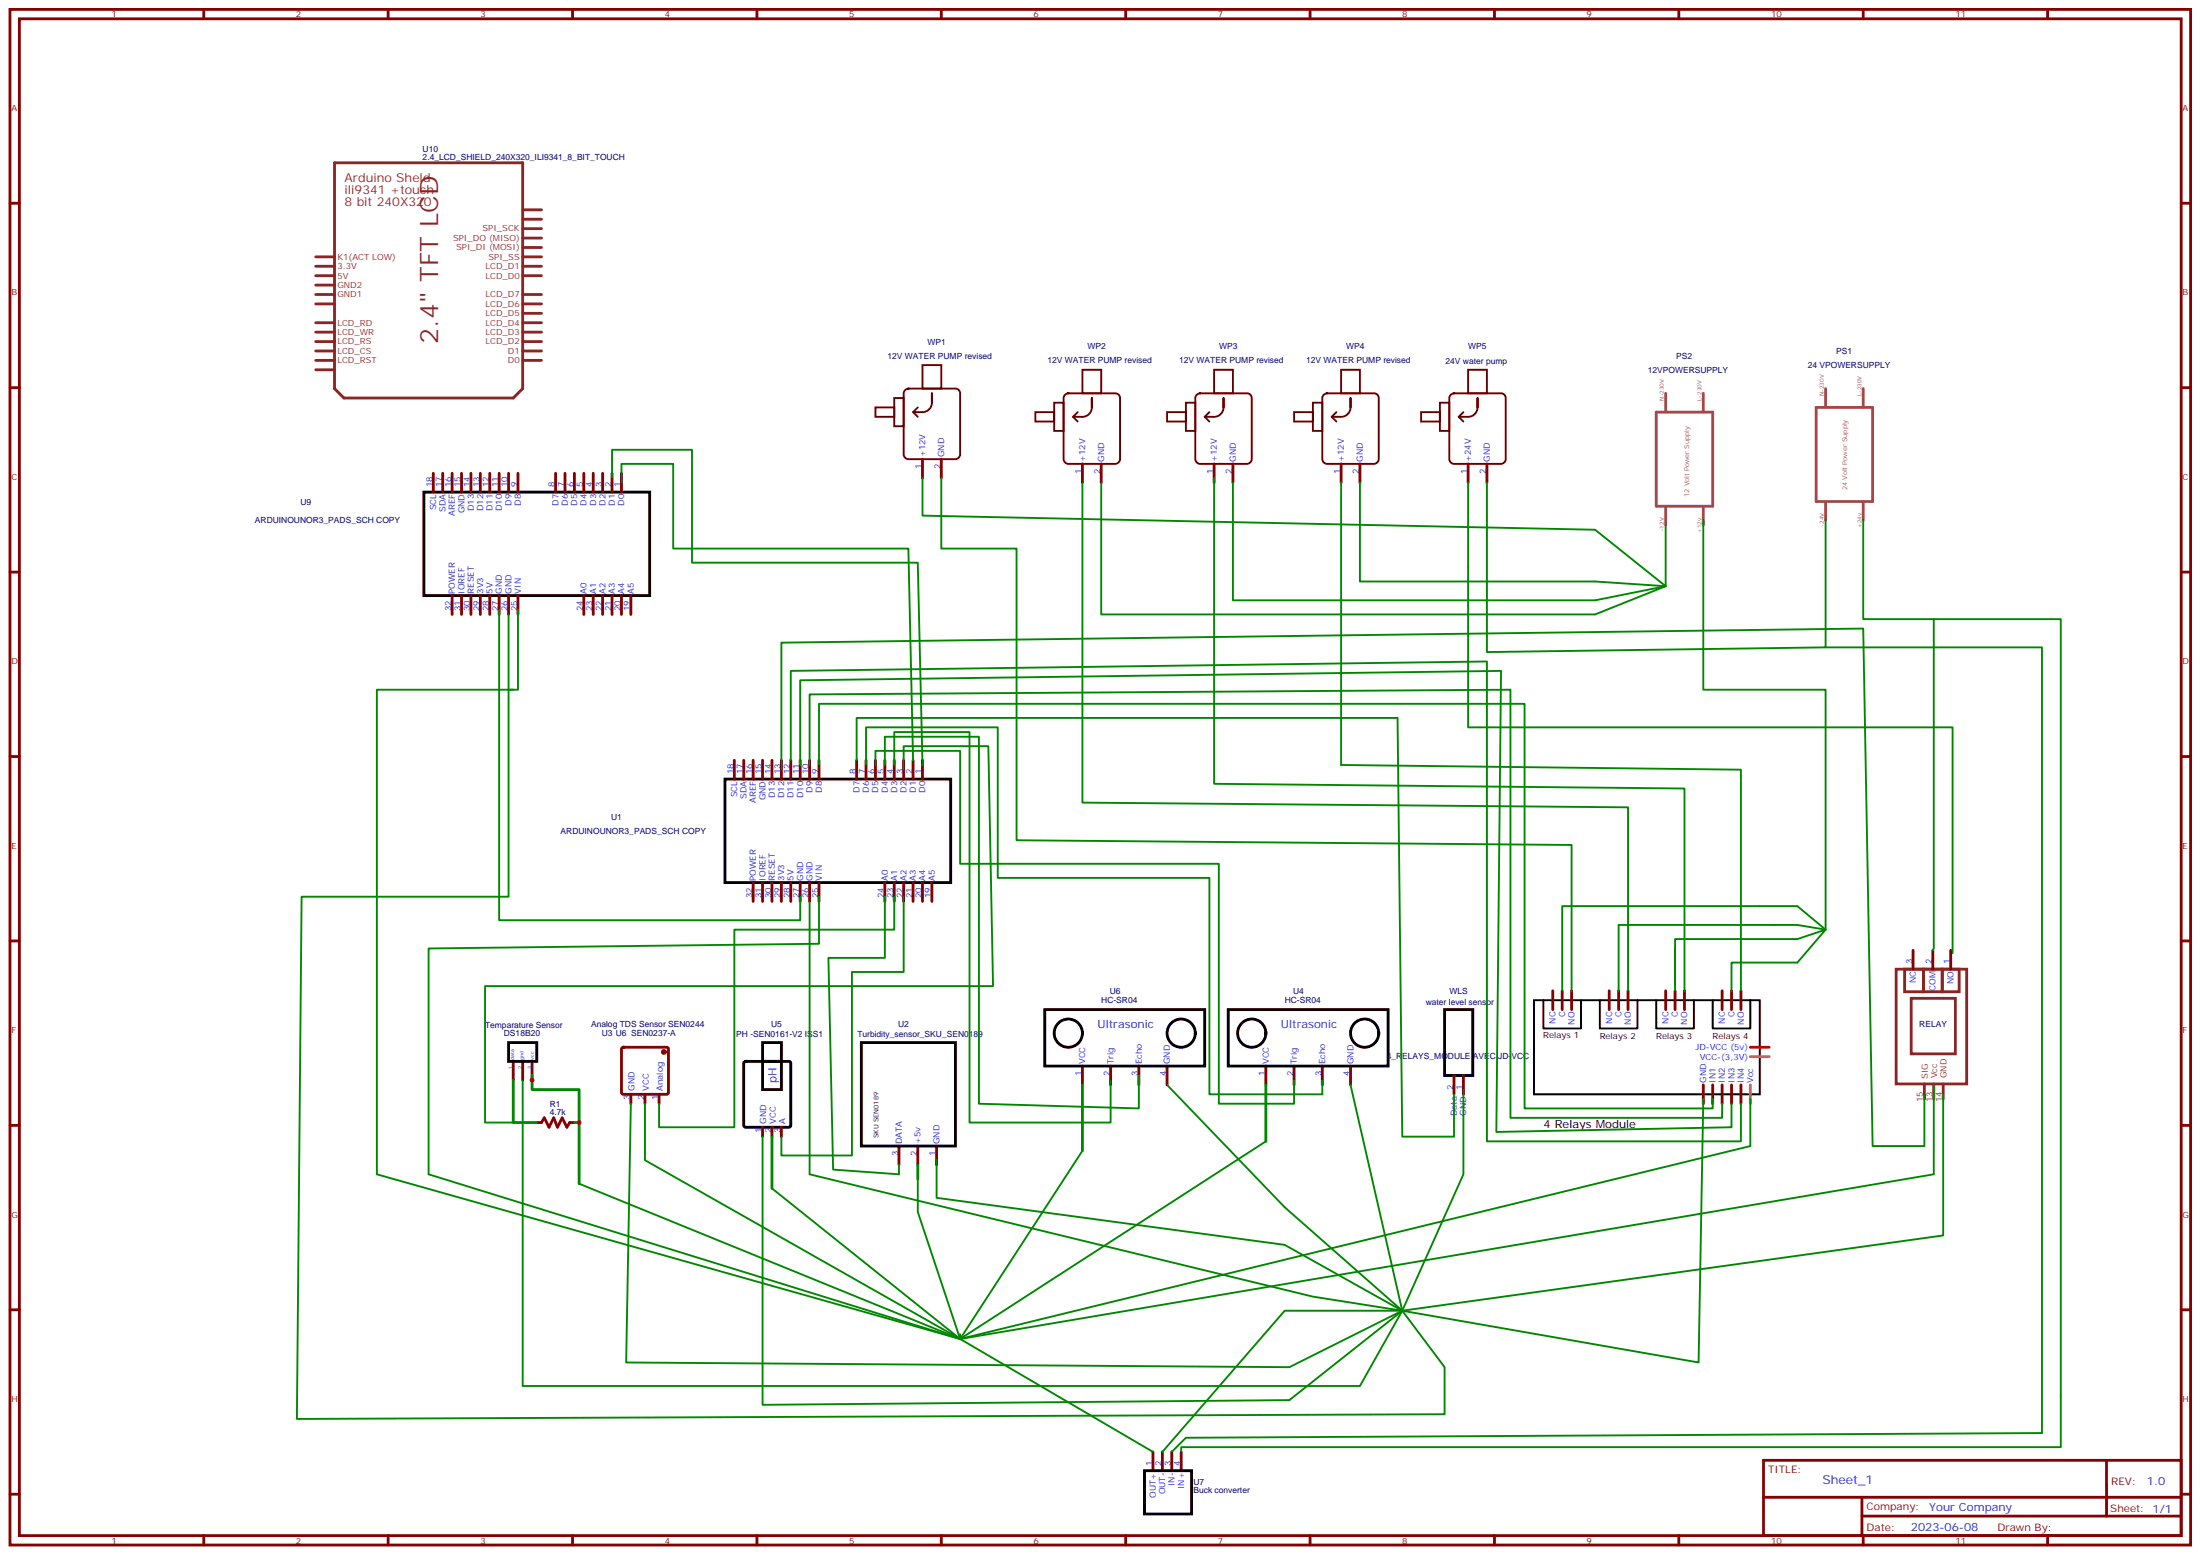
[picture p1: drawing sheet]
<svg xmlns="http://www.w3.org/2000/svg" width="825mm" height="583mm" viewBox="0 0 825 583" stroke-linecap="round" stroke-linejoin="round" font-family="sans-serif">
<g fill="none" stroke="#870000" stroke-width="1.1">
<path d="M3.7 3.5h817.8v575.8h-817.8zM7.3 7.1h810.7v568.6h-810.7zM76.4 3.5v3.6M145.6 3.5v3.6M214.7 3.5v3.6M283.8 3.5v3.6M353 3.5v3.6M422.1 3.5v3.6M491.3 3.5v3.6M560.4 3.5v3.6M629.6 3.5v3.6M698.7 3.5v3.6"/>
<path d="M767.9 3.5v3.6M3.7 76.2h3.6M818 76.2h3.5M3.7 145.3h3.6M818 145.3h3.5M162.5 177.4v7.1M166 177.4v7.1M169.5 177.4v7.1M173.1 177.4v7.1M176.6 177.4v7.1M180.1 177.4v7.1M183.7 177.4v7.1"/>
<path d="M187.2 177.4v7.1M190.7 177.4v7.1M194.2 177.4v7.1M208.4 177.4v7.1M211.9 177.4v7.1M215.4 177.4v7.1M218.9 177.4v7.1M222.5 177.4v7.1M226 177.4v7.1M229.5 177.4v7.1M233 177.4v7.1M345.9 172.2v7"/>
<path d="M353 172.2v7M405.9 173.9v7.1M413 173.9v7.1M455.3 173.9v7.1M462.4 173.9v7.1M502.9 173.9v7.1M510 173.9v7.1M550.5 173.9v7.1M557.6 173.9v7.1M3.7 214.5h3.6M818 214.5h3.5M169.5 223.3v7.1"/>
<path d="M173.1 223.3v7.1M176.6 223.3v7.1M180.1 223.3v7.1M183.7 223.3v7.1M187.2 223.3v7.1M190.7 223.3v7.1M194.2 223.3v7.1M218.9 223.3v7.1M222.5 223.3v7.1M226 223.3v7.1M229.5 223.3v7.1M233 223.3v7.1"/>
<path d="M236.6 223.3v7.1M3.7 283.6h3.6M275.4 285v7.1M278.9 285v7.1M282.4 285v7.1M286 285v7.1M289.5 285v7.1M293 285v7.1M296.5 285v7.1M300.1 285v7.1M303.6 285v7.1M307.1 285v7.1"/>
<path d="M321.2 285v7.1M324.8 285v7.1M328.3 285v7.1M331.8 285v7.1M335.4 285v7.1M338.9 285v7.1M342.4 285v7.1M345.9 285v7.1M818 283.6h3.5M282.4 330.9v7.1M286 330.9v7.1M289.5 330.9v7.1"/>
<path d="M293 330.9v7.1M296.5 330.9v7.1M300.1 330.9v7.1M303.6 330.9v7.1M307.1 330.9v7.1M331.8 330.9v7.1M335.4 330.9v7.1M338.9 330.9v7.1M342.4 330.9v7.1M345.9 330.9v7.1M349.5 330.9v7.1M3.7 352.8h3.6"/>
<path d="M717.4 356.3v7.1M724.8 356.3v7.1M731.5 356.3v7.1M818 352.8h3.5M582.3 371.5v7M585.8 371.5v7M589.4 371.5v7M603.5 371.5v7M607 371.5v7M610.5 371.5v7M624.6 371.5v7M628.2 371.5v7"/>
<path d="M631.7 371.5v7M645.8 371.5v7M649.3 371.5v7M652.9 371.5v7M192.5 397.9v7.1M196 397.9v7.1M199.5 397.9v7.1M233.3 392.8l.5-.2h16.2l.5 .2 .2 .5v16.3l-.3 .5-.4 .2h-16.2l-.5-.3-.3-.4v-16.3zM405.9 399.7v7.1M416.5 399.7v7.1M427.1 399.7v7.1M437.7 399.7v7.1"/>
<path d="M474.7 399.7v7.1M485.3 399.7v7.1M495.9 399.7v7.1M506.4 399.7v7.1M236.6 410.3v3.5M241.9 410.3v3.5M247.2 410.3v3.5M545.3 403.2v7.1M548.8 403.2v7.1M638.7 406.8v7M642.3 406.8v7M645.8 406.8v7"/>
<path d="M649.3 406.8v7M652.9 406.8v7M3.7 421.9h3.6M201.3 420.9h1.8M213.6 420.9h1.8M286 422.6v3.6M289.5 422.6v3.6M293 422.6v3.6M337.1 429.7v7M344.2 429.7v7M351.2 429.7v7M818 421.9h3.5"/>
<path d="M3.7 491.1h3.6M818 491.1h3.5M432.4 544.3v7.1M435.9 544.3v7.1M439.4 544.3v7.1M442.9 544.3v7.1M661.3 547.5h156.7v28.2h-156.7zM789.9 547.5l.1 20.9M3.7 560.2h3.6M76.4 575.7v3.6M145.6 575.7v3.6M214.7 575.7v3.6"/>
<path d="M283.8 575.7v3.6M353 575.7v3.6M422.1 575.7v3.6M491.3 575.7v3.6M560.4 575.7v3.6M629.6 575.7v3.6M661.4 561.4h156.4M698.2 568.4h119.6M698.2 561.4v14.1M698.7 575.7v3.6M767.9 575.7v3.6M818 560.2h3.5"/>
</g>
<g fill="none" stroke="#000" stroke-width="1.1">
<path d="M159 184.5h84.6v38.8h-84.6zM271.9 292.1h84.6v38.8h-84.6zM391.8 378.5h60v21.2h-60zM460.6 378.5h60v21.2h-60zM541.7 378.5h10.6v24.7h-10.6zM190.7 390.9h10.6v7h-10.6zM279.1 398.1l.5-.2h16.2l.5 .2 .2 .5v23.3l-.2 .5-.5 .2h-16.2l-.5-.2-.2-.5v-23.3zM286 397.9h7v10.6h-7zM286 390.9h7v7h-7zM323 390.9h35.3v38.8h-35.3zM429.2 551.4h17.6v16.2h-17.6z"/>
<circle cx="400.6" cy="387.3" r="5.3"/>
<circle cx="442.9" cy="387.3" r="5.3"/>
<circle cx="469.4" cy="387.3" r="5.3"/>
<circle cx="511.7" cy="387.3" r="5.3"/>
</g>
<path d="M203.1 420.9l1-1.8 1.8 3.5 1.7-3.5 1.5 3.5 1.7-3.5 1.8 3.5 1-1.7" fill="none" stroke="#a10000" stroke-width="1.1"/>
<circle cx="248.9" cy="394.4" r=".53" fill="#870000" stroke="#870000" stroke-width="1.1"/>
<path d="M575.2 375h84.7v35.3h-84.7zM578.8 375v10.6h14.1v-10.6M599.9 375v10.6h14.1v-10.6M621.1 375v10.6h14.1v-10.6M642.3 375v10.6h14.1v-10.6" fill="none" stroke="#000" stroke-width=".71"/>
<path d="M656.4 396.2h7M656.4 406.8v7" fill="none" stroke="#f90" stroke-width="1.1"/>
<path d="M656.4 392.6h7" fill="none" stroke="#f00" stroke-width="1.1"/>
<path d="M711.1 363.4h26.4v43h-26.4zM716.7 374.3h16.6v20.8h-16.6z" fill="none" stroke="#822e2e" stroke-width="1.1"/>
<g fill="none" stroke="#8c2424" stroke-width="1.1">
<path d="M125.4 61h70.6v84.7l-3.5 3.5h-63.5l-3.6-3.5zM196 78.7h7.1M118.4 99.8h7M118.4 96.3h7M196 99.8h7.1M196 96.3h7.1M196 92.8h7.1M196 89.3h7.1M196 85.7h7.1M196 82.2h7.1M118.4 113.9h7M118.4 110.4h7"/>
<path d="M118.4 103.4h7M118.4 106.9h7M196 117.5h7.1M196 113.9h7.1M196 110.4h7.1M196 103.4h7.1M118.4 135.1h7M118.4 131.6h7M118.4 128.1h7M118.4 124.5h7M118.4 121h7M118.4 138.6h7"/>
<path d="M196 135.1h7.1M196 131.6h7.1M196 128.1h7.1M196 124.5h7.1M196 121h7.1M714.2 363.4h7.1v8.4h-7.1zM721.3 363.4h7v8.4h-7zM728.3 363.4h6.4v8.4h-6.4zM721.6 406.4v5.6M725.2 406.4v5.6M728.7 406.4v5.6"/>
</g>
<g fill="none" stroke="#600" stroke-width=".71">
<path d="M345.9 136.9h7.1v8.8h-7.1zM405.9 138.6h7.1v8.9h-7.1zM455.3 138.6h7.1v8.9h-7.1zM502.9 138.6h7.1v8.9h-7.1zM550.5 138.6h7.1v8.9h-7.1zM328.3 152.8h7.1v3.5h-7.1zM335.4 149.2h3.5v10.6h-3.5zM339.5 146.2l1.1-.5h17.7l1.2 .5 .5 1.3v22.9l-.5 1.2-1.2 .6h-17.7l-1.2-.6-.5-1.2v-22.9zM342.4 154.5l1.8 1.8M349.5 151a3.5 3.5 0 0 1-3.6 3.5h-3.5l1.8-1.7M349.5 151v-3.5v3.5M388.3 154.5h7v3.5h-7z"/>
<path d="M395.3 151h3.6v10.6h-3.6zM399.4 148l1.2-.5h17.7l1.2 .5 .5 1.2v23l-.6 1.2-1.1 .5h-17.7l-1.2-.6-.5-1.1v-23zM402.4 156.3l1.7 1.7M409.4 152.8a3.5 3.5 0 0 1-3.5 3.5h-3.5l1.7-1.8M409.4 152.8v-3.6v3.6M437.7 154.5h7v3.5h-7zM444.7 151h3.5v10.6h-3.5zM448.8 148l1.2-.5h17.6l1.3 .5 .5 1.2v23l-.6 1.2-1.2 .5h-17.6l-1.2-.6-.6-1.1v-23zM451.8 156.3l1.7 1.7M458.8 152.8a3.5 3.5 0 0 1-3.5 3.5h-3.5l1.7-1.8M458.8 152.8v-3.6v3.6M485.3 154.5h7v3.5h-7z"/>
<path d="M492.3 151h3.6v10.6h-3.6zM496.5 148l1.1-.5h17.7l1.2 .5 .5 1.2v23l-.6 1.2-1.1 .5h-17.7l-1.2-.6-.5-1.1v-23zM499.4 156.3l1.8 1.7M506.4 152.8a3.5 3.5 0 0 1-3.5 3.5h-3.5l1.8-1.8M506.4 152.8v-3.6v3.6M532.9 154.5h7.1v3.5h-7.1zM540 151h3.5v10.6h-3.5zM544.1 148l1.2-.5h17.6l1.2 .5 .6 1.2v23l-.6 1.2-1.2 .5h-17.6l-1.3-.6-.5-1.1v-23zM547 156.3l1.8 1.7M554.1 152.8a3.5 3.5 0 0 1-3.6 3.5h-3.5l1.8-1.8M554.1 152.8v-3.6v3.6"/>
</g>
<path d="M621.1 154.5h21.2v35.3h-21.2zM624.6 147.5v6.9M638.7 147.5v6.9M681.1 152.8h21.1v35.2h-21.1zM684.6 145.7v6.9M698.7 145.7v6.9M624.6 189.9v6.9M638.7 189.9v6.9M684.6 188.1v7M698.7 188.1v7" fill="none" stroke="#a64a4a" stroke-width="1.1"/>
<path d="M192.5 405v15.9h8.8M199.5 403.2v5.3h17.7v12.4h-1.8M405.9 406.8v24.6M474.7 406.8v21.1M217.2 420.9v22.9M289.5 426.2v19.4M344.2 436.7v5.3" fill="none" stroke="#008700" stroke-width="1.1"/>
<g fill="none" stroke="#008700" stroke-width=".71">
<path d="M345.9 179.2v14.1l252.3 5.3 26.4 21.2v-23M353 179.2v26.5h28.2v109.3l208.2 1.8v54.7M455.3 179.2v114.7l176.4 1.7v75.9M405.9 181v119.9l204.6 1.8v68.8M413 181v49.4h185.2l26.4-10.6M462.4 181v44.1h135.8l26.4-5.3M502.9 181v105.8l150 1.8v82.9M510 181v37h88.2l26.4 1.8M550.5 181v91.7h181.7v84.7M557.6 181v63.5l127-1.8v-47.6M638.7 195.1v63.5h45.9v89.9M698.7 195.1v37h26.5v123.5l-.4 .7"/>
<path d="M190.7 230.4v105.8h-77.6l-1.8 195.8 430.4-1.8v-17.6l-15.8-21.2M194.2 228.6v30h-3.5M725.2 232.1h47.6v310.5h-329.9v1.7M192.5 258.6h-51.2v181.7l218.7 61.7M684.6 242.7h81.1v294.6l-321 1.7-5.3 5.3M321.2 285v-15.8h202.9l1.8 157h19.4v-15.9M324.8 286.8v-14.1h49.4v56.4h79.3v81.2h42.4v-5.3M328.3 286.8v-5.3h31.7v42.3h97.1v90h28.2v-8.8M331.8 286.8v-10.6h35.3v137.6l60 1.8v-12.4M335.4 286.8v-12.3h28.2v146.4h52.9v-15.9M338.9 288.6v-8.8h31.7l1.8 89.9h-190.5v51.2h10.6M303.6 338v102.3l188.7 45.8 33.6 5.3"/>
<path d="M307.1 336.2v17.6l-146.4 1.8v84.7l199.3 61.7M331.8 336.2v22.9h-21.1l1.7 79.4 24.7 1.8v-3.6M335.4 336.2v12.3h-60v74.1h-28.2v-8.8M338.9 336.2v28.2h-19.4v68.8h-26.5v-7M628.2 355.6v14.1M684.6 348.5l-10.6-1.7h-67v24.7M684.6 348.5l-10.6-8.8h-88.2v31.8M628.2 371.5v-19.4h45.8l10.6-3.6-10.6 12.4h-24.7v10.6M196 405v114.6h314l15.9-28.2M236.6 413.8l-1.8 97 248.7 1.8 42.4-21.2M241.9 413.8v21.2l118.1 67M437.7 406.8l44.1 45.8 44.1 38.8-19.5-84.6"/>
<path d="M548.8 408.5v31.8l-22.9 51.1M638.7 412l-1.7 98.8-111.1-19.4M656.4 412v17.7l-296.4 72.3M725.2 406.8v33.5l-365.2 61.7M728.7 410.3v52.9l-202.8 28.2M286 426.2v100.5l197.5-1.8 42.4-33.5M351.2 435v14.1l130.6 17.6 44.1 24.7M405.9 431.4l-45.9 70.6M474.7 427.9l-114.7 74.1M217.2 443.8l142.8 58.2v-1.8M289.5 445.6l70.5 56.4M344.2 442v12.4l15.8 47.6"/>
<path d="M525.9 491.4h-44.1l-45.9 52.9M360 502l72.4 42.3"/>
</g>
<g fill="#c00">
<circle cx="199.5" cy="405" r=".88"/>
<circle cx="217.2" cy="420.9" r=".88"/>
</g>
<path d="M229.5 179.2v-10.6h30v42.4h84.7l1.7 75.8M233 181v-7.1h19.4v31.8h88.2l1.8 79.3M187.2 228.6v116.4h112.9v-8.8M293 288.6v-47.7l405.7-5.2 3.5 194h19.4v-19.4M296.5 285v-33.5l261.1-3.5v179.9h95.3v-14.1M300.1 286.8v-31.7l262.8-3.6-1.8 172.9 88.2-1.8v-8.8M303.6 286.8v-26.5l262.8-1.7v160.5h79.4v-5.3M307.1 286.8v-22.9h264.6v151.7h70.6v-3.6" fill="none" stroke="#008700" stroke-width=".71"/>
<text font-size="9.5" fill="#8d2323" x="164.3" y="129" transform="rotate(-90 164.3 129)">2.4&quot; TFT LCD</text>
<g font-size="4.6" fill="#8d2323">
<text x="129.2" y="68.1">Arduino Sheld</text>
<text x="129.2" y="72.7">ili9341 +touch</text>
<text x="129.2" y="77.3">8 bit 240X320</text>
</g>
<text font-size="4.6" fill="#00f" x="683.4" y="556.5">Sheet_1</text>
<g font-size="4.2" fill="#00f">
<text x="411.6" y="385.6">Ultrasonic</text>
<text x="480.3" y="385.6">Ultrasonic</text>
<text x="291.2" y="406.1" transform="rotate(-90 291.2 406.1)">pH</text>
<text x="805.1" y="556.8">1.0</text>
<text x="723.5" y="566.3">Your Company</text>
<text x="716.6" y="574.1">2023-06-08</text>
</g>
<text font-size="4.2" x="578.9" y="422.8">4 Relays Module</text>
<g font-size="3.9" fill="#800">
<text x="663.1" y="552.1">TITLE:</text>
<text x="791.7" y="556.8">REV:</text>
<text x="700" y="566.3">Company:</text>
<text x="791.4" y="566.9">Sheet: 1/1</text>
<text x="700" y="574">Date:</text>
<text x="749" y="574.1">Drawn By:</text>
</g>
<g font-size="3.2" fill="#800">
<text x="41.8" y="6.5">1</text>
<text x="111" y="6.5">2</text>
<text x="180.1" y="6.5">3</text>
<text x="249.3" y="6.5">4</text>
<text x="318.4" y="6.5">5</text>
<text x="387.6" y="6.5">6</text>
<text x="456.7" y="6.5">7</text>
<text x="525.9" y="6.5">8</text>
<text x="595" y="6.5">9</text>
<text x="664.1" y="6.5">10</text>
<text x="733.3" y="6.5">11</text>
<text x="4.3" y="41.6">A</text>
<text x="818.5" y="41.6">A</text>
<text x="4.3" y="110.8">B</text>
<text x="818.5" y="110.8">B</text>
<text x="4.3" y="179.9">C</text>
<text x="818.5" y="179.9">C</text>
<text x="4.3" y="249.1">D</text>
<text x="818.5" y="249.1">D</text>
<text x="4.3" y="318.2">E</text>
<text x="818.5" y="318.2">E</text>
<text x="4.3" y="387.3">F</text>
<text x="818.5" y="387.3">F</text>
<text x="4.3" y="456.5">G</text>
<text x="818.5" y="456.5">G</text>
<text x="4.3" y="525.6">H</text>
<text x="818.5" y="525.6">H</text>
<text x="41.8" y="578.7">1</text>
<text x="111" y="578.7">2</text>
<text x="180.1" y="578.7">3</text>
<text x="249.3" y="578.7">4</text>
<text x="318.4" y="578.7">5</text>
<text x="387.6" y="578.7">6</text>
<text x="456.7" y="578.7">7</text>
<text x="525.9" y="578.7">8</text>
<text x="595" y="578.7">9</text>
<text x="664.1" y="578.7">10</text>
<text x="733.3" y="578.7">11</text>
</g>
<g font-size="3.2" fill="#000080">
<text x="158.5" y="60">2.4_LCD_SHIELD_240X320_ILI9341_8_BIT_TOUCH</text>
<text x="158.5" y="57">U10</text>
<text x="347.8" y="129.2">WP1</text>
<text x="407.8" y="131">WP2</text>
<text x="457.2" y="131">WP3</text>
<text x="504.8" y="131">WP4</text>
<text x="550.6" y="131">WP5</text>
<text x="332.8" y="134.5">12V WATER PUMP revised</text>
<text x="392.8" y="136.2">12V WATER PUMP revised</text>
<text x="442.2" y="136.2">12V WATER PUMP revised</text>
<text x="489.8" y="136.2">12V WATER PUMP revised</text>
<text x="542.1" y="136.3">24V water pump</text>
<text x="628.6" y="134.6">PS2</text>
<text x="688.6" y="132.8">PS1</text>
<text x="617.9" y="139.8">12VPOWERSUPPLY</text>
<text x="677.9" y="138.1">24 VPOWERSUPPLY</text>
<text x="112.6" y="189.3">U9</text>
<text x="95.6" y="196.1">ARDUINOUNOR3_PADS_SCH COPY</text>
<text x="229.2" y="307.5">U1</text>
<text x="210.2" y="312.5">ARDUINOUNOR3_PADS_SCH COPY</text>
<text x="413" y="376.1">HC-SR04</text>
<text x="416.2" y="372.6">U6</text>
<text x="481.8" y="376.1">HC-SR04</text>
<text x="484.9" y="372.6">U4</text>
<text x="534.7" y="376.8">water level sensor</text>
<text x="543.6" y="372.7">WLS</text>
<text x="181.9" y="385.6">Temparature Sensor</text>
<text x="189" y="388.6">DS18B20</text>
<text x="221.6" y="385">Analog TDS Sensor SEN0244</text>
<text x="225.7" y="388.5">U3 U6 SEN0237-A</text>
<text x="276.1" y="388.6">PH -SEN0161-V2 ISS1</text>
<text x="289.2" y="385">U5</text>
<text x="321.5" y="388.6">Turbidity_sensor_SKU_SEN0189</text>
<text x="336.8" y="385">U2</text>
<text x="719.7" y="385.1">RELAY</text>
<text x="520" y="397">4_RELAYS_MODULE AVEC JD-VCC</text>
<text x="206.2" y="418">4.7k</text>
<text x="206.2" y="415">R1</text>
<text x="447.5" y="556.9">U7</text>
<text x="447.5" y="559.9">Buck converter</text>
</g>
<g font-size="3.2" fill="#8d2323">
<text x="180.9" y="86.8">SPI_SCK</text>
<text x="169.9" y="90.3">SPI_DO (MISO)</text>
<text x="171.1" y="93.8">SPI_DI (MOSI)</text>
<text x="126.5" y="100.9">3.3V</text>
<text x="126.5" y="97.4">K1(ACT LOW)</text>
<text x="182" y="100.9">LCD_D1</text>
<text x="183.2" y="97.4">SPI_SS</text>
<text x="126.5" y="107.9">GND2</text>
<text x="126.5" y="104.4">5V</text>
<text x="182" y="104.4">LCD_D0</text>
<text x="126.5" y="111.5">GND1</text>
<text x="182" y="111.5">LCD_D7</text>
<text x="182" y="118.5">LCD_D5</text>
<text x="182" y="115">LCD_D6</text>
<text x="126.5" y="125.6">LCD_WR</text>
<text x="126.5" y="122.1">LCD_RD</text>
<text x="182" y="125.6">LCD_D3</text>
<text x="182" y="122.1">LCD_D4</text>
<text x="126.5" y="129.1">LCD_RS</text>
<text x="182" y="129.1">LCD_D2</text>
<text x="126.5" y="136.2">LCD_RST</text>
<text x="126.5" y="132.6">LCD_CS</text>
<text x="190.5" y="136.2">D0</text>
<text x="190.5" y="132.6">D1</text>
<text x="722.9" y="404.6" transform="rotate(-90 722.9 404.6)">SIG</text>
<text x="726.4" y="404.3" transform="rotate(-90 726.4 404.3)">Vcc</text>
<text x="729.9" y="404.3" transform="rotate(-90 729.9 404.3)">GND</text>
<text x="721.1" y="413.2" transform="rotate(-90 721.1 413.2)">15</text>
<text x="724.6" y="413.2" transform="rotate(-90 724.6 413.2)">13</text>
<text x="728.2" y="413.2" transform="rotate(-90 728.2 413.2)">14</text>
</g>
<g font-size="3.2" fill="#00f">
<text x="347" y="171.4" transform="rotate(-90 347 171.4)">+12V</text>
<text x="354" y="171.4" transform="rotate(-90 354 171.4)">GND</text>
<text x="407" y="173.2" transform="rotate(-90 407 173.2)">+12V</text>
<text x="414" y="173.2" transform="rotate(-90 414 173.2)">GND</text>
<text x="456.4" y="173.2" transform="rotate(-90 456.4 173.2)">+12V</text>
<text x="463.4" y="173.2" transform="rotate(-90 463.4 173.2)">GND</text>
<text x="504" y="173.2" transform="rotate(-90 504 173.2)">+12V</text>
<text x="511" y="173.2" transform="rotate(-90 511 173.2)">GND</text>
<text x="551.6" y="173.2" transform="rotate(-90 551.6 173.2)">+24V</text>
<text x="558.7" y="173.2" transform="rotate(-90 558.7 173.2)">GND</text>
<text x="345.6" y="175.9" transform="rotate(-90 345.6 175.9)">1</text>
<text x="352.6" y="175.9" transform="rotate(-90 352.6 175.9)">2</text>
<text x="405.6" y="177.7" transform="rotate(-90 405.6 177.7)">1</text>
<text x="412.6" y="177.7" transform="rotate(-90 412.6 177.7)">2</text>
<text x="454.9" y="177.7" transform="rotate(-90 454.9 177.7)">1</text>
<text x="462" y="177.7" transform="rotate(-90 462 177.7)">2</text>
<text x="502.6" y="177.7" transform="rotate(-90 502.6 177.7)">1</text>
<text x="509.6" y="177.7" transform="rotate(-90 509.6 177.7)">2</text>
<text x="550.2" y="177.7" transform="rotate(-90 550.2 177.7)">1</text>
<text x="557.2" y="177.7" transform="rotate(-90 557.2 177.7)">2</text>
<text x="162.1" y="182.7" transform="rotate(-90 162.1 182.7)">18</text>
<text x="165.7" y="182.7" transform="rotate(-90 165.7 182.7)">17</text>
<text x="169.2" y="182.7" transform="rotate(-90 169.2 182.7)">16</text>
<text x="172.7" y="182.7" transform="rotate(-90 172.7 182.7)">15</text>
<text x="176.2" y="182.7" transform="rotate(-90 176.2 182.7)">14</text>
<text x="179.8" y="182.7" transform="rotate(-90 179.8 182.7)">13</text>
<text x="183.3" y="182.7" transform="rotate(-90 183.3 182.7)">12</text>
<text x="186.8" y="182.7" transform="rotate(-90 186.8 182.7)">11</text>
<text x="190.4" y="182.7" transform="rotate(-90 190.4 182.7)">10</text>
<text x="193.9" y="182.7" transform="rotate(-90 193.9 182.7)">9</text>
<text x="208" y="182.7" transform="rotate(-90 208 182.7)">8</text>
<text x="211.5" y="182.7" transform="rotate(-90 211.5 182.7)">7</text>
<text x="215.1" y="182.7" transform="rotate(-90 215.1 182.7)">6</text>
<text x="218.6" y="182.7" transform="rotate(-90 218.6 182.7)">5</text>
<text x="222.1" y="182.7" transform="rotate(-90 222.1 182.7)">4</text>
<text x="225.6" y="182.7" transform="rotate(-90 225.6 182.7)">3</text>
<text x="229.2" y="182.7" transform="rotate(-90 229.2 182.7)">2</text>
<text x="232.7" y="182.7" transform="rotate(-90 232.7 182.7)">1</text>
<text x="163.5" y="191.4" transform="rotate(-90 163.5 191.4)">SCL</text>
<text x="167.1" y="192" transform="rotate(-90 167.1 192)">SDA</text>
<text x="177.7" y="191.7" transform="rotate(-90 177.7 191.7)">D13</text>
<text x="181.2" y="191.7" transform="rotate(-90 181.2 191.7)">D12</text>
<text x="184.7" y="191.7" transform="rotate(-90 184.7 191.7)">D11</text>
<text x="188.2" y="191.7" transform="rotate(-90 188.2 191.7)">D10</text>
<text x="191.8" y="189.7" transform="rotate(-90 191.8 189.7)">D9</text>
<text x="195.3" y="189.7" transform="rotate(-90 195.3 189.7)">D8</text>
<text x="209.4" y="189.7" transform="rotate(-90 209.4 189.7)">D7</text>
<text x="212.9" y="189.7" transform="rotate(-90 212.9 189.7)">D6</text>
<text x="216.5" y="189.7" transform="rotate(-90 216.5 189.7)">D5</text>
<text x="220" y="189.7" transform="rotate(-90 220 189.7)">D4</text>
<text x="223.5" y="189.7" transform="rotate(-90 223.5 189.7)">D3</text>
<text x="227" y="189.7" transform="rotate(-90 227 189.7)">D2</text>
<text x="230.6" y="189.7" transform="rotate(-90 230.6 189.7)">D1</text>
<text x="234.1" y="189.7" transform="rotate(-90 234.1 189.7)">D0</text>
<text x="170.6" y="193.4" transform="rotate(-90 170.6 193.4)">AREF</text>
<text x="174.1" y="192.5" transform="rotate(-90 174.1 192.5)">GND</text>
<text x="170.6" y="222.6" transform="rotate(-90 170.6 222.6)">POWER</text>
<text x="174.1" y="222.6" transform="rotate(-90 174.1 222.6)">IOREF</text>
<text x="177.7" y="222.6" transform="rotate(-90 177.7 222.6)">RESET</text>
<text x="181.2" y="222.6" transform="rotate(-90 181.2 222.6)">3V3</text>
<text x="184.7" y="222.6" transform="rotate(-90 184.7 222.6)">5V</text>
<text x="188.2" y="222.6" transform="rotate(-90 188.2 222.6)">GND</text>
<text x="191.8" y="222.6" transform="rotate(-90 191.8 222.6)">GND</text>
<text x="195.3" y="222.6" transform="rotate(-90 195.3 222.6)">VIN</text>
<text x="220" y="222.6" transform="rotate(-90 220 222.6)">A0</text>
<text x="223.5" y="222.6" transform="rotate(-90 223.5 222.6)">A1</text>
<text x="227" y="222.6" transform="rotate(-90 227 222.6)">A2</text>
<text x="230.6" y="222.6" transform="rotate(-90 230.6 222.6)">A3</text>
<text x="234.1" y="222.6" transform="rotate(-90 234.1 222.6)">A4</text>
<text x="237.6" y="222.6" transform="rotate(-90 237.6 222.6)">A5</text>
<text x="169.2" y="229.1" transform="rotate(-90 169.2 229.1)">32</text>
<text x="172.7" y="229.1" transform="rotate(-90 172.7 229.1)">31</text>
<text x="176.2" y="229.1" transform="rotate(-90 176.2 229.1)">30</text>
<text x="179.8" y="229.1" transform="rotate(-90 179.8 229.1)">29</text>
<text x="183.3" y="229.1" transform="rotate(-90 183.3 229.1)">28</text>
<text x="186.8" y="229.1" transform="rotate(-90 186.8 229.1)">27</text>
<text x="190.4" y="229.1" transform="rotate(-90 190.4 229.1)">26</text>
<text x="193.9" y="229.1" transform="rotate(-90 193.9 229.1)">25</text>
<text x="218.6" y="229.1" transform="rotate(-90 218.6 229.1)">24</text>
<text x="222.1" y="229.1" transform="rotate(-90 222.1 229.1)">23</text>
<text x="225.6" y="229.1" transform="rotate(-90 225.6 229.1)">22</text>
<text x="229.2" y="229.1" transform="rotate(-90 229.2 229.1)">21</text>
<text x="232.7" y="229.1" transform="rotate(-90 232.7 229.1)">20</text>
<text x="236.2" y="229.1" transform="rotate(-90 236.2 229.1)">19</text>
<text x="275" y="290.3" transform="rotate(-90 275 290.3)">18</text>
<text x="278.6" y="290.3" transform="rotate(-90 278.6 290.3)">17</text>
<text x="282.1" y="290.3" transform="rotate(-90 282.1 290.3)">16</text>
<text x="285.6" y="290.3" transform="rotate(-90 285.6 290.3)">15</text>
<text x="289.1" y="290.3" transform="rotate(-90 289.1 290.3)">14</text>
<text x="292.7" y="290.3" transform="rotate(-90 292.7 290.3)">13</text>
<text x="296.2" y="290.3" transform="rotate(-90 296.2 290.3)">12</text>
<text x="299.7" y="290.3" transform="rotate(-90 299.7 290.3)">11</text>
<text x="303.2" y="290.3" transform="rotate(-90 303.2 290.3)">10</text>
<text x="306.8" y="290.3" transform="rotate(-90 306.8 290.3)">9</text>
<text x="320.9" y="290.3" transform="rotate(-90 320.9 290.3)">8</text>
<text x="324.4" y="290.3" transform="rotate(-90 324.4 290.3)">7</text>
<text x="327.9" y="290.3" transform="rotate(-90 327.9 290.3)">6</text>
<text x="331.5" y="290.3" transform="rotate(-90 331.5 290.3)">5</text>
<text x="335" y="290.3" transform="rotate(-90 335 290.3)">4</text>
<text x="338.5" y="290.3" transform="rotate(-90 338.5 290.3)">3</text>
<text x="342.1" y="290.3" transform="rotate(-90 342.1 290.3)">2</text>
<text x="345.6" y="290.3" transform="rotate(-90 345.6 290.3)">1</text>
<text x="276.4" y="299" transform="rotate(-90 276.4 299)">SCL</text>
<text x="280" y="299.6" transform="rotate(-90 280 299.6)">SDA</text>
<text x="290.5" y="299.3" transform="rotate(-90 290.5 299.3)">D13</text>
<text x="294.1" y="299.3" transform="rotate(-90 294.1 299.3)">D12</text>
<text x="297.6" y="299.3" transform="rotate(-90 297.6 299.3)">D11</text>
<text x="301.1" y="299.3" transform="rotate(-90 301.1 299.3)">D10</text>
<text x="304.7" y="297.3" transform="rotate(-90 304.7 297.3)">D9</text>
<text x="308.2" y="297.3" transform="rotate(-90 308.2 297.3)">D8</text>
<text x="322.3" y="297.3" transform="rotate(-90 322.3 297.3)">D7</text>
<text x="325.8" y="297.3" transform="rotate(-90 325.8 297.3)">D6</text>
<text x="329.4" y="297.3" transform="rotate(-90 329.4 297.3)">D5</text>
<text x="332.9" y="297.3" transform="rotate(-90 332.9 297.3)">D4</text>
<text x="336.4" y="297.3" transform="rotate(-90 336.4 297.3)">D3</text>
<text x="339.9" y="297.3" transform="rotate(-90 339.9 297.3)">D2</text>
<text x="343.5" y="297.3" transform="rotate(-90 343.5 297.3)">D1</text>
<text x="347" y="297.3" transform="rotate(-90 347 297.3)">D0</text>
<text x="283.5" y="301" transform="rotate(-90 283.5 301)">AREF</text>
<text x="287" y="300.1" transform="rotate(-90 287 300.1)">GND</text>
<text x="283.5" y="330.2" transform="rotate(-90 283.5 330.2)">POWER</text>
<text x="287" y="330.2" transform="rotate(-90 287 330.2)">IOREF</text>
<text x="290.5" y="330.2" transform="rotate(-90 290.5 330.2)">RESET</text>
<text x="294.1" y="330.2" transform="rotate(-90 294.1 330.2)">3V3</text>
<text x="297.6" y="330.2" transform="rotate(-90 297.6 330.2)">5V</text>
<text x="301.1" y="330.2" transform="rotate(-90 301.1 330.2)">GND</text>
<text x="304.7" y="330.2" transform="rotate(-90 304.7 330.2)">GND</text>
<text x="308.2" y="330.2" transform="rotate(-90 308.2 330.2)">VIN</text>
<text x="332.9" y="330.2" transform="rotate(-90 332.9 330.2)">A0</text>
<text x="336.4" y="330.2" transform="rotate(-90 336.4 330.2)">A1</text>
<text x="339.9" y="330.2" transform="rotate(-90 339.9 330.2)">A2</text>
<text x="343.5" y="330.2" transform="rotate(-90 343.5 330.2)">A3</text>
<text x="347" y="330.2" transform="rotate(-90 347 330.2)">A4</text>
<text x="350.5" y="330.2" transform="rotate(-90 350.5 330.2)">A5</text>
<text x="282.1" y="336.7" transform="rotate(-90 282.1 336.7)">32</text>
<text x="285.6" y="336.7" transform="rotate(-90 285.6 336.7)">31</text>
<text x="289.1" y="336.7" transform="rotate(-90 289.1 336.7)">30</text>
<text x="292.7" y="336.7" transform="rotate(-90 292.7 336.7)">29</text>
<text x="296.2" y="336.7" transform="rotate(-90 296.2 336.7)">28</text>
<text x="299.7" y="336.7" transform="rotate(-90 299.7 336.7)">27</text>
<text x="303.2" y="336.7" transform="rotate(-90 303.2 336.7)">26</text>
<text x="306.8" y="336.7" transform="rotate(-90 306.8 336.7)">25</text>
<text x="331.5" y="336.7" transform="rotate(-90 331.5 336.7)">24</text>
<text x="335" y="336.7" transform="rotate(-90 335 336.7)">23</text>
<text x="338.5" y="336.7" transform="rotate(-90 338.5 336.7)">22</text>
<text x="342.1" y="336.7" transform="rotate(-90 342.1 336.7)">21</text>
<text x="345.6" y="336.7" transform="rotate(-90 345.6 336.7)">20</text>
<text x="349.1" y="336.7" transform="rotate(-90 349.1 336.7)">19</text>
<text x="717.1" y="361.6" transform="rotate(-90 717.1 361.6)">3</text>
<text x="724.5" y="361.6" transform="rotate(-90 724.5 361.6)">2</text>
<text x="731.2" y="361.6" transform="rotate(-90 731.2 361.6)">1</text>
<text x="718.5" y="368.7" transform="rotate(-90 718.5 368.7)">NC</text>
<text x="725.9" y="371.5" transform="rotate(-90 725.9 371.5)">COM</text>
<text x="732.6" y="368.9" transform="rotate(-90 732.6 368.9)">NO</text>
<text x="583.4" y="383.8" transform="rotate(-90 583.4 383.8)">NC</text>
<text x="586.9" y="381.5" transform="rotate(-90 586.9 381.5)">C</text>
<text x="604.5" y="383.8" transform="rotate(-90 604.5 383.8)">NC</text>
<text x="608" y="381.5" transform="rotate(-90 608 381.5)">C</text>
<text x="625.7" y="383.8" transform="rotate(-90 625.7 383.8)">NC</text>
<text x="629.2" y="381.5" transform="rotate(-90 629.2 381.5)">C</text>
<text x="646.9" y="383.8" transform="rotate(-90 646.9 383.8)">NC</text>
<text x="650.4" y="381.5" transform="rotate(-90 650.4 381.5)">C</text>
<text x="590.4" y="384.1" transform="rotate(-90 590.4 384.1)">NO</text>
<text x="611.6" y="384.1" transform="rotate(-90 611.6 384.1)">NO</text>
<text x="632.7" y="384.1" transform="rotate(-90 632.7 384.1)">NO</text>
<text x="653.9" y="384.1" transform="rotate(-90 653.9 384.1)">NO</text>
<text x="635.9" y="393.7">JD-VCC (5v)</text>
<text x="407" y="399" transform="rotate(-90 407 399)">VCC</text>
<text x="417.5" y="399" transform="rotate(-90 417.5 399)">Trig</text>
<text x="428.1" y="399" transform="rotate(-90 428.1 399)">Echo</text>
<text x="438.7" y="399" transform="rotate(-90 438.7 399)">GND</text>
<text x="475.8" y="399" transform="rotate(-90 475.8 399)">VCC</text>
<text x="486.3" y="399" transform="rotate(-90 486.3 399)">Trig</text>
<text x="496.9" y="399" transform="rotate(-90 496.9 399)">Echo</text>
<text x="507.5" y="399" transform="rotate(-90 507.5 399)">GND</text>
<text x="637.4" y="397.2">VCC-(3,3V)</text>
<text x="405.6" y="403.5" transform="rotate(-90 405.6 403.5)">1</text>
<text x="416.1" y="403.5" transform="rotate(-90 416.1 403.5)">2</text>
<text x="426.7" y="403.5" transform="rotate(-90 426.7 403.5)">3</text>
<text x="437.3" y="403.5" transform="rotate(-90 437.3 403.5)">4</text>
<text x="474.3" y="403.5" transform="rotate(-90 474.3 403.5)">1</text>
<text x="484.9" y="403.5" transform="rotate(-90 484.9 403.5)">2</text>
<text x="495.5" y="403.5" transform="rotate(-90 495.5 403.5)">3</text>
<text x="506.1" y="403.5" transform="rotate(-90 506.1 403.5)">4</text>
<text x="639.8" y="406" transform="rotate(-90 639.8 406)">GND</text>
<text x="643.3" y="406" transform="rotate(-90 643.3 406)">IN1</text>
<text x="646.9" y="406" transform="rotate(-90 646.9 406)">IN2</text>
<text x="650.4" y="406" transform="rotate(-90 650.4 406)">IN3</text>
<text x="653.9" y="406" transform="rotate(-90 653.9 406)">IN4</text>
<text x="657.4" y="406" transform="rotate(-90 657.4 406)">Vcc</text>
<text x="236.2" y="412.5" transform="rotate(-90 236.2 412.5)">3</text>
<text x="238" y="409" transform="rotate(-90 238 409)">GND</text>
<text x="241.5" y="412.5" transform="rotate(-90 241.5 412.5)">2</text>
<text x="243.3" y="409" transform="rotate(-90 243.3 409)">VCC</text>
<text x="246.8" y="412.5" transform="rotate(-90 246.8 412.5)">1</text>
<text x="248.6" y="409" transform="rotate(-90 248.6 409)">Analog</text>
<text x="544.9" y="408.5" transform="rotate(-90 544.9 408.5)">2</text>
<text x="548.4" y="408.5" transform="rotate(-90 548.4 408.5)">1</text>
<text x="546.3" y="418.5" transform="rotate(-90 546.3 418.5)">Data</text>
<text x="549.8" y="418.3" transform="rotate(-90 549.8 418.3)">GND</text>
<text x="285.6" y="424.8" transform="rotate(-90 285.6 424.8)">1</text>
<text x="287.4" y="421.3" transform="rotate(-90 287.4 421.3)">GND</text>
<text x="289.1" y="424.8" transform="rotate(-90 289.1 424.8)">2</text>
<text x="290.9" y="421.3" transform="rotate(-90 290.9 421.3)">VCC</text>
<text x="292.7" y="424.8" transform="rotate(-90 292.7 424.8)">3</text>
<text x="294.4" y="421.3" transform="rotate(-90 294.4 421.3)">A</text>
<text x="338.2" y="429" transform="rotate(-90 338.2 429)">DATA</text>
<text x="345.2" y="429" transform="rotate(-90 345.2 429)">+5v</text>
<text x="352.3" y="429" transform="rotate(-90 352.3 429)">GND</text>
<text x="336.8" y="433.5" transform="rotate(-90 336.8 433.5)">3</text>
<text x="343.8" y="433.5" transform="rotate(-90 343.8 433.5)">2</text>
<text x="350.9" y="433.5" transform="rotate(-90 350.9 433.5)">1</text>
<text x="432" y="549.6" transform="rotate(-90 432 549.6)">1</text>
<text x="435.5" y="549.6" transform="rotate(-90 435.5 549.6)">2</text>
<text x="439.1" y="549.6" transform="rotate(-90 439.1 549.6)">3</text>
<text x="442.6" y="549.6" transform="rotate(-90 442.6 549.6)">4</text>
<text x="440.5" y="557.2" transform="rotate(-90 440.5 557.2)">IN-</text>
<text x="433.4" y="561.5" transform="rotate(-90 433.4 561.5)">OUT+</text>
<text x="437" y="560.3" transform="rotate(-90 437 560.3)">OUT-</text>
<text x="444" y="558.4" transform="rotate(-90 444 558.4)">IN+</text>
</g>
<g font-size="3.2">
<text x="578.7" y="389.3">Relays 1</text>
<text x="599.9" y="389.5">Relays 2</text>
<text x="621.1" y="389.5">Relays 3</text>
<text x="642.2" y="389.5">Relays 4</text>
</g>
<g font-size="2.5" fill="#a54b4b">
<text x="692.7" y="183.9" transform="rotate(-90 692.7 183.9)">24 Volt Power Supply</text>
<text x="633.4" y="186.3" transform="rotate(-90 633.4 186.3)">12 Volt Power Supply</text>
</g>
<text font-size="2.5" x="329.4" y="426.8" transform="rotate(-90 329.4 426.8)">SKU SEN0189</text>
<g font-size="2.1" fill="#a54b4b">
<text x="683.9" y="148.5" transform="rotate(-90 683.9 148.5)">N-230V</text>
<text x="698" y="148.5" transform="rotate(-90 698 148.5)">L-230V</text>
<text x="623.9" y="150.2" transform="rotate(-90 623.9 150.2)">N-230V</text>
<text x="638" y="150.2" transform="rotate(-90 638 150.2)">L-230V</text>
<text x="683.9" y="197.4" transform="rotate(-90 683.9 197.4)">-24V</text>
<text x="698" y="198" transform="rotate(-90 698 198)">+24v</text>
<text x="623.9" y="199.2" transform="rotate(-90 623.9 199.2)">-12V</text>
<text x="638" y="199.7" transform="rotate(-90 638 199.7)">+12v</text>
</g>
<g font-size="1.8" fill="#00f">
<text x="192.1" y="400.8" transform="rotate(-90 192.1 400.8)">1</text>
<text x="192.8" y="397.2" transform="rotate(-90 192.8 397.2)">data</text>
<text x="195.7" y="400.8" transform="rotate(-90 195.7 400.8)">2</text>
<text x="196.4" y="397.2" transform="rotate(-90 196.4 397.2)">gnd</text>
<text x="199.2" y="400.8" transform="rotate(-90 199.2 400.8)">3</text>
<text x="200.2" y="397.2" transform="rotate(-90 200.2 397.2)">vcc</text>
</g>
</svg>
